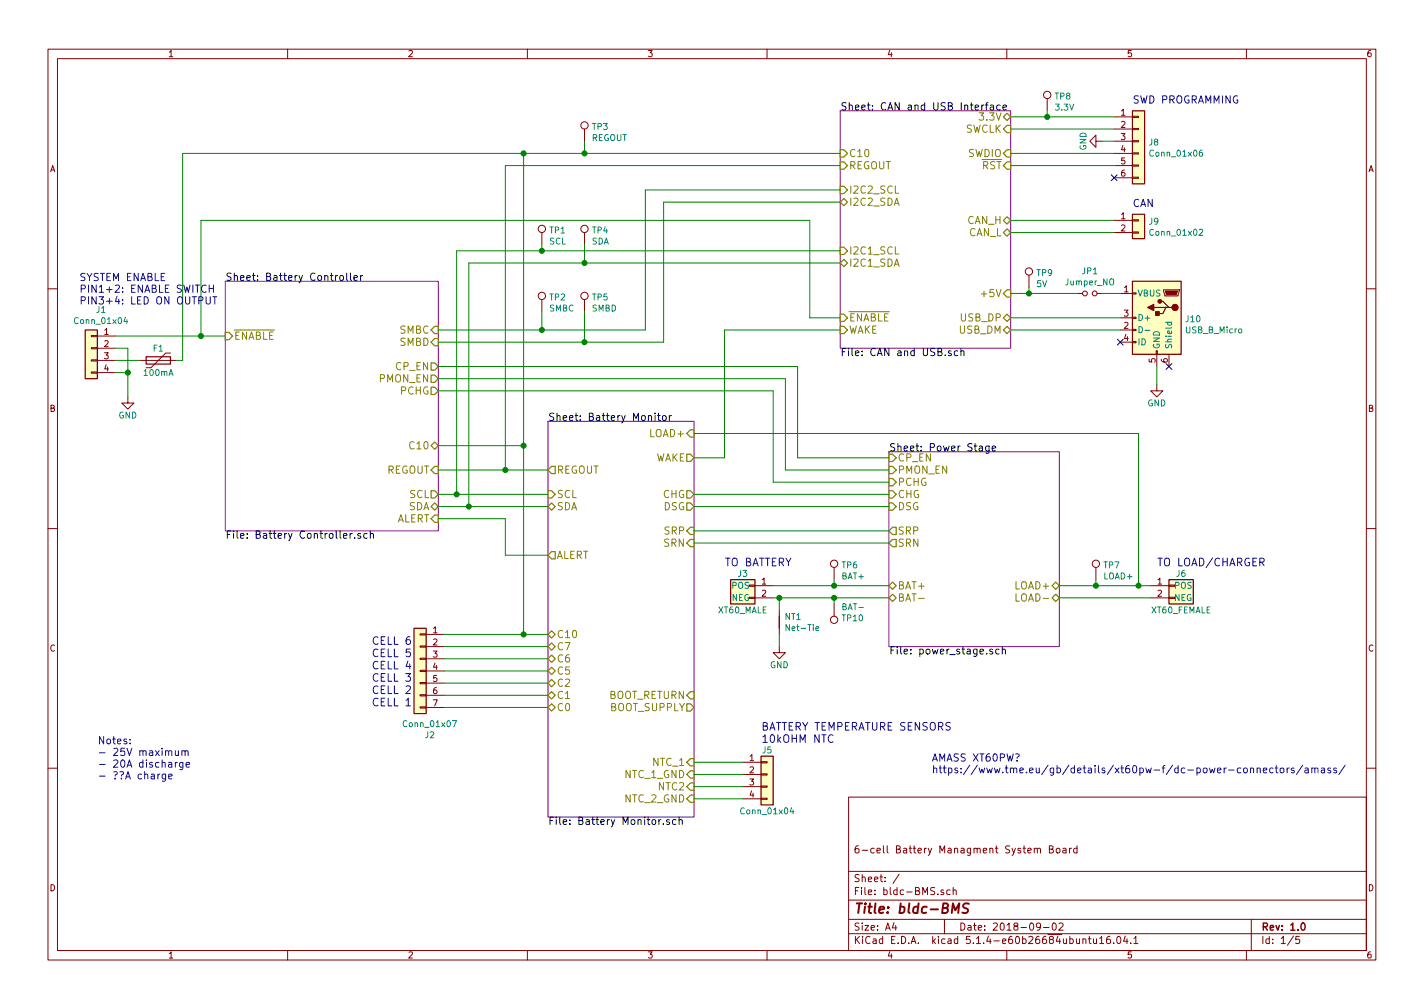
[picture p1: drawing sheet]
<svg xmlns="http://www.w3.org/2000/svg" width="297mm" height="210mm" viewBox="0 0 297 210" stroke-linecap="round" stroke-linejoin="round" font-family="sans-serif">
<g fill="none" stroke="#840000" stroke-width=".21">
<path d="M10 10.3h277v189.9h-277zM12 12.2h273v186.1h-273zM60 10.3v1.9M110 10.3v1.9M160 10.3v1.9M210 10.3v1.9M260 10.3v1.9M121.9 26.9v2.6M218.4 20.6v2.5M228.6 29.5v-1.3l-1.3 1.3 1.3 1.2v-1.2h1.3M232.4 24.4h3.8M232.4 26.9h3.8"/>
<path d="M232.4 29.5h3.8M232.4 32h3.8M232.4 34.5h3.8M232.4 37.1h3.8M236.2 37h1.3v.2h-1.3zM236.2 34.4h1.3v.3h-1.3zM236.2 31.9h1.3v.2h-1.3zM236.2 29.3h1.3v.3h-1.3zM236.2 26.8h1.3v.2h-1.3zM236.2 24.3h1.3v.2h-1.3zM113 48.5v2.5M121.9 48.5v2.5"/>
<path d="M214.6 57.4v2.5M232.4 46h3.8M232.4 48.5h3.8M236.2 48.4h1.3v.2h-1.3zM236.2 45.8h1.3v.3h-1.3zM10 60.2h2M19 77.6h1.3v.2h-1.3zM19 75.1h1.3v.2h-1.3zM19 72.5h1.3v.3h-1.3zM19 70h1.3v.2h-1.3zM20.3 75.2h3.8M20.3 70.1h3.8"/>
<path d="M20.3 72.6h3.8M20.3 77.7h3.8M29.2 75.2h7.6M35.6 73.7h-1.1l-3 3h-1M113 62.5v2.5M121.9 62.5v2.5M224.8 61.2h1M228.9 61.2h1M233.7 61.2h2.5M233.7 68.8h2.5M233.7 66.3h2.5M233.7 71.4h2.5"/>
<path d="M236.2 71.2h.8v.3h-.8zM236.2 68.7h.8v.3h-.8zM236.2 66.2h.8v.2h-.8zM236.2 61.1h.8v.2h-.8zM241.2 73.1h.2v.8h-.2zM241.3 73.9v2.5M242.7 60.4h3.3v.3l-.3 1h-2.7zM243.8 73.9v2.5M285 60.2h2M26.7 82.8v1.3h1.2l-1.2 1.2-1.3-1.2h1.3M241.3 80.3v1.2h1.3l-1.3 1.3-1.3-1.3h1.3M10 110.3h2"/>
<path d="M174 118.4v2.5M228.6 118.4v2.5M285 110.3h2M87.6 139.8h1.3v.3h-1.3zM87.6 137.3h1.3v.2h-1.3zM87.6 134.7h1.3v.3h-1.3zM87.6 132.2h1.3v.3h-1.3zM88.9 132.3h3.8M88.9 134.9h3.8M88.9 137.4h3.8M88.9 139.9h3.8M156.2 124.6h1.3v.2h-1.3z"/>
<path d="M156.2 122h1.3v.3h-1.3zM157.5 122.2h3.8M157.5 124.7h3.8M162.6 134.9v1.2h1.2l-1.2 1.3-1.3-1.3h1.3M162.6 127.2v5.1M174 126v2.5M240 122.2h3.8M240 124.7h3.8M243.8 124.6h1.3v.2h-1.3zM243.8 122h1.3v.3h-1.3zM87.6 147.4h1.3v.3h-1.3zM87.6 144.9h1.3v.3h-1.3z"/>
<path d="M87.6 142.4h1.3v.2h-1.3zM88.9 142.5h3.8M88.9 145h3.8M88.9 147.6h3.8M154.9 159h3.8M158.7 158.9h1.3v.2h-1.3zM10 160.2h2M154.9 161.5h3.8M154.9 164.1h3.8M154.9 166.6h3.8M158.7 166.5h1.3v.2h-1.3zM158.7 164h1.3v.2h-1.3z"/>
<path d="M158.7 161.4h1.3v.3h-1.3zM177 166.3h108v32h-108zM215.7 177.1l.3-.2 .3 .1 .1 .9M216.4 177.1l.2-.2 .4 .1v.9M218.9 177.1l.7-.1v-.4l-.7-.2v1.5h.6l.2-.1v-.4l-.3-.3M220.4 177.1l.2-.2 .4 .2v.7l-.2 .1-.4-.1zM221.7 177h.6l.1 .9M222.4 177.3l-.5 .1-.2 .2 .2 .3 .5-.1M223.1 176.9v1M223.5 176.9l-.4 .3M224.7 177l-.5-.1-.2 .3v.6l.2 .1 .5-.1M224.7 176.4v1.5"/>
<path d="M285 160.2h2M60 198.3v1.9M110 198.3v1.9M160 198.3v1.9M177 194.8h108M177 191.8h108M177 187.8h108M177 181.8h108M186.5 192.5l-.4 1h1M186.8 193v1M187.6 182.3l-1.3 2M196.8 185.7l-.3-.1-.2 .2v.2l.5 .2v.3h-.5"/>
<path d="M197 191.8v3M198.2 185.7l-.4-.1-.3 .3 .1 .6h.6M198.8 185.7l.3-.1 .3 .1 .1 .9M198.8 185.1v1.5M210 198.3v1.9M217 193.2l-.2 .3-.5-.1-.1-.2v-.4l.3-.3 .4 .1 .1 .2a1.01 1.01 0 0 1-.4 1.2h-.3M217.7 193.5h1.1M219.6 192.7l.4-.2a.86 .86 0 0 1-.2 1.5l-.2-.1-.1-.4zM220.9 192.7l.6-.2 .3 .5-1 1h1M225.9 196l.2-.2 .3 .1 .1 .9M227 195.8h.6M227.2 195.3v1.3l.4 .2"/>
<path d="M228.1 195.8l.1 .9 .3 .1 .2-.1M228.7 195.8v1M229.4 195.8l.4-.5v1.5M229.4 196.8h.8M231.5 195.3l-.4 .1a1.16 1.16 0 0 0-.2 1.3l.5 .1 .2-.1v-.5l-.2-.3-.5 .1-.1 .2M232.3 196.7v.1M233.1 195.4l.2-.1a.8 .8 0 0 1 .5 .8 .8 .8 0 0 1-.5 .7 1 1 0 0 1-.2-1.4zM234.7 195.2l-.3 1.1h.9M235.1 195.8v1M235.9 196.7v.1M236.5 195.8l.4-.5v1.5M236.5 196.8h.9"/>
<path d="M260 198.3v1.9M261 191.8v6.5M269.8 195.2l-1.2 2M271 195.3h-.7v.7h.7l.1 .2-.1 .5-.2 .1-.5-.1"/>
<circle cx="218.4" cy="19.8" r=".76"/>
<circle cx="121.9" cy="26.2" r=".76"/>
<circle cx="113" cy="47.7" r=".76"/>
<circle cx="121.9" cy="47.7" r=".76"/>
<circle cx="214.6" cy="56.6" r=".76"/>
<circle cx="113" cy="61.7" r=".76"/>
<circle cx="121.9" cy="61.7" r=".76"/>
<circle cx="226.3" cy="61.2" r=".51"/>
<circle cx="228.3" cy="61.2" r=".51"/>
<circle cx="174" cy="117.6" r=".76"/>
<circle cx="228.6" cy="117.6" r=".76"/>
<circle cx="174" cy="129.3" r=".76"/>
</g>
<path d="M271.5 192.7l.2-.2a.8 .8 0 0 1 .6 .8 .8 .8 0 0 1-.6 .7l-.3-.5z" fill="none" stroke="#840000" stroke-width=".3"/>
<path d="M198.5 190.4l.3-2 .5 1.5 .8-1.5-.2 2M202.1 188.5l-.8-.1-.3 .2a.44 .44 0 0 0-.1 .5 .44 .44 0 0 0 .3 .3l.4 .1a.48 .48 0 0 1 .3 .5 .48 .48 0 0 1-.4 .4l-.8-.1" fill="none" stroke="#840000" stroke-width=".41"/>
<path d="M175.3 23.1h35.5v49.5h-35.5zM47 58.7h44.4v52h-44.4zM114.3 87.9h30.5v82.5h-30.5zM185.4 94.2h35.6v40.7h-35.6z" fill="none" stroke="#840084" stroke-width=".21"/>
<g fill="none" stroke="#000" stroke-width=".21">
<path d="M205.2 21.9l-.4 .3M205.5 21.9h.6M206.1 21.4l-.4 .2v1.3M206.6 22h.6l.1 .9M207.3 22.3h-.5a.3 .3 0 0 0-.3 .3 .3 .3 0 0 0 .3 .3h.5M208.6 22l-.4-.1-.3 .3 .2 .7h.5M209.2 22.4l.7-.1v-.3l-.5-.1-.2 .2 .1 .8h.6M71 57.6l.4-.1 .3 .3v.4l-.3 .3-.4-.1-.1-.2zM72.3 57v1.3l.2 .2M73.1 57v1.3l.2 .2M73.8 58l.7-.2v-.2l-.5-.1-.2 .2 .1 .7h.6M75.2 57.5v1"/>
<path d="M75.6 57.5l-.4 .3M198.4 73.2h-.4l-.2 .2 .1 .2 .5 .2v.3h-.6M199.8 73.2h-.5l-.2 .3 .1 .6h.6M200.4 73.3l.3-.1h.3l.1 1M200.4 72.7v1.5M136.7 86.2v.1M136.7 86.7v1M137.2 86.7h.5M137.4 86.2v1.3l.3 .2M138.3 86.8l.4-.1 .3 .3v.4l-.3 .3-.4-.1-.1-.2zM139.6 86.7v1M140.1 86.7l-.5 .3"/>
<path d="M206.3 93v1.3l-.3 .3-.3-.1M206.3 93.1l-.4-.1-.3 .3 .1 .7h.6M207 93.5l.7-.1-.1-.3-.4-.1-.2 .2v.8h.6M73 111.3v1M73.5 111.3l-.5 .3M74 112.1v.2M75.2 111.3h-.3l-.3 .2 .1 .2 .5 .2v.3h-.6M76.6 111.3h-.5l-.2 .3 .1 .6h.6M77.2 111.4l.3-.1h.3l.1 1M77.2 110.8v1.5M207 135.5l-.3-.1-.2 .2v.2l.5 .2v.3h-.5M208.4 135.5l-.4-.1-.3 .3 .1 .6h.6"/>
<path d="M209.1 135.5l.2-.1 .4 .1v.9M209.1 134.9v1.5M137.9 171l-.5 .2M138.4 171.8v.2M139.6 171h-.3l-.3 .2 .1 .2 .5 .1v.4h-.6M141 171h-.4l-.3 .2 .1 .7h.6M141.7 171.1l.2-.1h.3l.1 1M141.7 170.5v1.5"/>
</g>
<g fill="none" stroke="#848400" stroke-width=".25">
<path d="M175.3 31.2h.7l.8 .8-.8 .8h-.7zM175.3 33.8h.7l.8 .7-.8 .8h-.7zM175.3 38.9h.7l.8 .7-.8 .8h-.7zM209.3 24.4l.8-.8 .7 .8-.7 .7zM210.1 26.2h.7v1.5h-.7l-.8-.8zM210.1 31.2h.7v1.6h-.7l-.8-.8zM210.1 33.8h.7v1.5h-.7l-.8-.8zM175.3 42.2l.7-.8 .8 .8-.8 .7zM175.3 51.6h.7l.8 .7-.8 .8h-.7zM175.3 54.9l.7-.8 .8 .8-.8 .7zM209.3 46l.8-.8 .7 .8-.7 .7zM209.3 48.5l.8-.8 .7 .8-.7 .8z"/>
<path d="M47 69.3h.8l.7 .8-.7 .8h-.8zM89.9 71.4l.8-.8h.7v1.5h-.7zM89.9 68.8l.8-.7h.7v1.5h-.7zM89.9 75.7h.8l.7 .7-.7 .8h-.8zM89.9 78.2h.8l.7 .8-.7 .8h-.8zM175.3 68.1h.7l.8 .7-.8 .8h-.7zM175.3 65.5h.7l.8 .8-.8 .8h-.7zM209.3 66.3l.8-.8 .7 .8-.7 .8zM209.3 68.8l.8-.7 .7 .7-.7 .8zM210.1 60.4h.7v1.6h-.7l-.8-.8zM89.9 80.8h.8l.7 .7-.7 .8h-.8zM89.9 93l.8-.8 .7 .8-.7 .7z"/>
<path d="M90.7 97.3h.7v1.5h-.7l-.8-.8zM115.1 97.3h.7v1.5h-.7l-.8-.8zM143.3 94.7h.7l.8 .8-.8 .8h-.7zM144 89.7h.8v1.5h-.8l-.7-.8zM185.4 99.8h.8l.7 .8-.7 .7h-.8zM185.4 94.7h.8l.7 .8-.7 .8h-.8zM185.4 97.3h.8l.7 .7-.7 .8h-.8zM89.9 102.4h.8l.7 .7-.7 .8h-.8zM89.9 105.7l.8-.8 .7 .8-.7 .7zM89.9 108.2l.8-.8h.7v1.6h-.7zM114.3 102.4h.8l.7 .7-.7 .8h-.8zM114.3 105.7l.8-.8 .7 .8-.7 .7z"/>
<path d="M115.1 115.1h.7v1.5h-.7l-.8-.8zM143.3 102.4h.7l.8 .7-.8 .8h-.7zM143.3 104.9h.7l.8 .8-.8 .7h-.7zM144 110h.8v1.5h-.8l-.7-.8zM144 112.5h.8v1.5h-.8l-.7-.7zM185.4 102.4h.8l.7 .7-.7 .8h-.8zM185.4 104.9h.8l.7 .8-.7 .7h-.8zM186.2 110h.7v1.5h-.7l-.8-.8zM186.2 112.5h.7v1.5h-.7l-.8-.7zM114.3 134.9l.8-.8 .7 .8-.7 .7zM114.3 137.4l.8-.8 .7 .8-.7 .8zM115.1 131.6l.7 .7-.7 .8-.8-.8z"/>
<path d="M115.1 139.2l.7 .7-.7 .8-.8-.8zM185.4 122.2l.8-.8 .7 .8-.7 .7zM185.4 124.7l.8-.8 .7 .8-.7 .8zM219.5 122.2l.7-.8 .8 .8-.8 .7zM219.5 124.7l.7-.8 .8 .8-.8 .8zM114.3 142.5l.8-.8 .7 .8-.7 .8zM114.3 145l.8-.7 .7 .7-.7 .8zM114.3 147.6l.8-.8 .7 .8-.7 .7zM143.3 146.8h.7l.8 .8-.8 .7h-.7zM144 158.2h.8v1.6h-.8l-.7-.8zM144 144.3h.8v1.5h-.8l-.7-.8zM144 160.8h.8v1.5h-.8l-.7-.8z"/>
<path d="M144 163.3h.8v1.5h-.8l-.7-.7zM144 165.9h.8v1.5h-.8l-.7-.8z"/>
</g>
<path d="M191.6 124.8h1.2" fill="none" stroke="#848400" stroke-width=".21"/>
<g fill="#ffffc2" stroke="#ffffc2" stroke-width=".21">
<path d="M236.2 44.7h2.6v5.1h-2.6z"/>
<path d="M236.2 23.1h2.6v15.2h-2.6z"/>
<path d="M236.2 58.7h10.2v15.2h-10.2z"/>
<path d="M86.4 131.1h2.5v17.7h-2.5z"/>
<path d="M152.4 120.9h5.1v5.1h-5.1z"/>
<path d="M158.7 157.7h2.6v10.2h-2.6z"/>
<path d="M243.8 120.9h5.1v5.1h-5.1z"/>
<path d="M17.8 68.8h2.5v10.2h-2.5z"/>
</g>
<g fill="none" stroke="#840000" stroke-width=".25">
<path d="M236.2 23.1h2.6v15.2h-2.6zM236.2 44.7h2.6v5.1h-2.6zM236.2 58.7h10.2v15.2h-10.2zM17.8 68.8h2.5v10.2h-2.5zM30.5 74.4h5.1v1.5h-5.1zM240.7 64.1h2.5M241.9 62.9h.7l1.2 1.2h.7M243.8 64.1h-.6l-.6 1.3h-1.3M86.4 131.1h2.5v17.7h-2.5zM152.4 120.9h5.1v5.1h-5.1zM162.6 128.5v2.6M243.8 120.9h5.1v5.1h-5.1z"/>
<path d="M158.7 157.7h2.6v10.2h-2.6z"/>
</g>
<path d="M250.8 31.3l-.4 .1-.2 .5v.6h.6v-.6l-.4-.1-.2 .2M250.2 47.9l.4-.1 .3 .4-.8 .9h.8M26.2 66.2l-.3 .9h.7M26.5 66.7v.8M237.6 68.1a.64 .64 0 0 1 .7 .7 .64 .64 0 0 1-.7 .6zM238.9 68.9h1M243.1 67.2h1.3M243.6 67.2v.4l.2 .2 .5-.1v-.5M170.2 131.1l.6-.1-.1-.2-.3-.1-.2 .2 .1 .6h.4M94.4 150.3h.8l-.5 1.3M165.1 168.4l-.3 .9h.8M165.4 168.9v.9" fill="none" stroke="#008484" stroke-width=".21"/>
<g fill="#840000" stroke="#840000" stroke-width=".25">
<path d="M241 65h.8v.8h-.8z"/>
<path d="M239.4 64.1l1.3-.6v1.3z"/>
<circle cx="245.1" cy="64.1" r=".63"/>
<circle cx="241.9" cy="62.9" r=".38"/>
</g>
<path d="M243.1 60.7h2.5l-.2 .8h-2.1z" fill="#840000" stroke="#840000" stroke-width=".21"/>
<g fill="none" stroke="#008400" stroke-width=".21">
<path d="M109.2 32v100.3M121.9 29.5v2.5M175.3 32h-137.2v43.2h-1.3M175.3 34.5h-69.9v63.5M175.3 39.6h-40.7v29.2h-43.2M210.8 26.9h21.6M210.8 32h21.6M210.8 24.4h21.6M210.8 34.5h21.6M218.4 23.1v1.3M229.9 29.5h2.5M113 51v1.3"/>
<path d="M121.9 51v3.9M175.3 54.9h-77.5v50.8M175.3 52.3h-80.1v50.8M175.3 42.2h-36.9v29.2h-47M210.8 46h21.6M210.8 48.5h21.6M214.6 59.9v1.3M24.1 70.1h22.9M24.1 72.6h2.6v10.2M24.1 75.2h5.1M24.1 77.7h2.6M91.4 76.4h75v19.1h19"/>
<path d="M91.4 79h72.4v19h21.6M113 65v3.8M121.9 65v6.4M175.3 66.3h-6.4v-20.3h-127v24.1M175.3 68.8h-24.2v26.7h-6.3M210.8 66.3h22.9M210.8 61.2h14M210.8 68.8h22.9M229.9 61.2h3.8M241.3 76.4v3.9M91.4 93h17.8M91.4 81.5h69.9v19.1h24.1"/>
<path d="M91.4 98h22.9M144.8 90.4h92.7v31.8M91.4 108.2h14v7.6h8.9M91.4 105.7h22.9M91.4 103.1h22.9M144.8 110.7h40.6M144.8 113.3h40.6M144.8 105.7h40.6M144.8 103.1h40.6M92.7 132.3h21.6M92.7 134.9h21.6M92.7 137.4h21.6"/>
<path d="M92.7 139.9h21.6M161.3 124.7h24.1M161.3 122.2h24.1M162.6 124.7v2.5M162.6 132.3v2.6M174 120.9v1.3M174 124.7v1.3M221 124.7h19M221 122.2h19M228.6 120.9v1.3M92.7 145h21.6M92.7 147.6h21.6"/>
<path d="M92.7 142.5h21.6M144.8 159h10.1M144.8 161.5h10.1M144.8 164.1h10.1M144.8 166.6h10.1"/>
</g>
<g fill="none" stroke="#0000c2" stroke-width=".21">
<path d="M43 59.6a.7 .7 0 0 0-1 .6 .7 .7 0 0 0 .9 .7l.1-.1M43.6 59.5v1.5M44.5 59.5v1.5M43 61.9v1.2l.3 .3 .4-.1 .2-.2v-1.2M43.6 60.2h.9M44.4 61.9h.8M44.8 61.9v1.5M262.8 117.3l.8-.1 .1-.2-.1-.4-.2-.2h-.6v1.6M263.2 117.3l.5 .7M85.1 137.9l-.4 1.1h1M85.5 132.8a.63 .63 0 0 0-.8 .7v.6l.2 .2 .4 .1 .2-.1 .1-.6-.1-.2-.5-.1-.3 .3M85.5 135.4h-.7l-.1 .7 .2-.1 .6 .1 .1 .2-.1 .5-.2 .2-.6-.2"/>
<path d="M27.1 155v.2M27.1 154.2v.2M35.2 156.8l.2-.2 .4 .1v.9M36.6 156.6l.1 .9 .3 .1 .2-.2M36.6 159v1M37 159l-.4 .3M37.2 156.6v1M37.9 156.7l.3-.1 .3 .1 .1 .9M37.9 156.6v1M38.2 159l-.1 1.4-.2 .1h-.4M38.2 159.1l-.5-.1-.3 .3 .2 .7h.6M38.6 156.8l.2-.2 .4 .1v.9"/>
<path d="M38.8 159.5l.7-.1v-.3l-.5-.1-.2 .2 .1 .8h.6M84.6 140.5h1l-.5 .6 .4 .2v.7l-.2 .1-.7-.1M84.7 143.2l.6-.1 .2 .1 .1 .3-1 1.2h1M84.7 147.2h.9M173.8 153.4a.64 .64 0 0 0-.8 0 .64 .64 0 0 0-.2 .8 .6 .6 0 0 0 .3 .6 .6 .6 0 0 0 .7-.1M266.2 159.7v1.3l.4 .2M271.7 159.6l-1.3 2M280.6 159.6l-1.3 2M33.4 161.5l-.5 .2M34.5 161.5v1.2l-.3 .3-.3-.1M34.5 161.5h-.4l-.3 .2 .2 .7h.5M35.2 162l.7-.2-.1-.3h-.4l-.2 .2 .1 .7h.5"/>
<path d="M259.5 160.3l.2-.1 .4 .1 .1 .6-.2 .2-.3 .1-.2-.1zM260.9 160.3l.2-.1 .3 .1 .1 .9M260.9 160.2v1M262.2 160.3l.3-.1 .3 .1 .1 .9M262.2 160.2v1M263.5 160.7l.8-.2-.1-.2-.4-.1-.3 .2 .1 .7h.6M265.6 160.3l-.5-.1-.3 .3 .2 .6h.6M266 160.2h.6M267.1 160.3l.2-.1 .4 .1 .1 .6-.1 .2-.4 .1-.2-.1zM268.5 160.2v1M268.9 160.2l-.4 .3M269.9 160.3l-.3-.1-.3 .2 .1 .2 .5 .2v.3h-.6"/>
<path d="M272.2 160.3h.6l.1 .9M272.9 160.5l-.5 .1a.3 .3 0 0 0-.3 .3 .3 .3 0 0 0 .3 .3l.5-.1M273.6 160.3l.2-.1 .4 .1 .1 .9M273.6 160.2v1M274.3 160.4l.2-.2 .4 .1v.9M275.7 160.3h.5l.1 .9M276.3 160.5l-.5 .1-.2 .2 .2 .4 .5-.1M277.5 160.3l-.3-.1-.2 .2v.2l.5 .2v.3h-.5M278.8 160.3l-.4-.1-.2 .2 .1 .2 .5 .2v.3h-.6"/>
</g>
<g fill="#008400" stroke="#008400" stroke-width=".25">
<circle cx="97.8" cy="105.7" r=".51"/>
<circle cx="26.7" cy="77.7" r=".51"/>
<circle cx="237.5" cy="122.2" r=".51"/>
<circle cx="162.6" cy="124.7" r=".51"/>
<circle cx="113" cy="68.8" r=".51"/>
<circle cx="121.9" cy="71.4" r=".51"/>
<circle cx="174" cy="124.7" r=".51"/>
<circle cx="95.3" cy="103.1" r=".51"/>
<circle cx="214.6" cy="61.2" r=".51"/>
<circle cx="109.2" cy="32" r=".51"/>
<circle cx="121.9" cy="32" r=".51"/>
<circle cx="218.4" cy="24.4" r=".51"/>
<circle cx="105.4" cy="98" r=".51"/>
<circle cx="113" cy="52.3" r=".51"/>
<circle cx="109.2" cy="132.3" r=".51"/>
<circle cx="228.6" cy="122.2" r=".51"/>
<circle cx="109.2" cy="93" r=".51"/>
<circle cx="121.9" cy="54.9" r=".51"/>
<circle cx="174" cy="122.2" r=".51"/>
<circle cx="41.9" cy="70.1" r=".51"/>
</g>
<path d="M231.8 36.5l1.2 1.2M233 36.5l-1.2 1.2M233.1 70.8l1.2 1.2M234.3 70.8l-1.2 1.2M243.2 75.8l1.2 1.3M244.4 75.8l-1.2 1.3" fill="none" stroke="#000084" stroke-width=".21"/>
<text font-size="2.8" fill="#840000" x="178" y="190.5">Title: bldc-BMS</text>
<g font-size="2.2" fill="#0000c2">
<text x="151.1" y="118.1">TO BATTERY</text>
<text x="241.3" y="118.1">TO LOAD/CHARGER</text>
<text x="77.5" y="134.5">CELL 6</text>
<text x="77.5" y="137.1">CELL 5</text>
<text x="77.5" y="139.6">CELL 4</text>
<text x="77.5" y="142.2">CELL 3</text>
<text x="77.5" y="144.7">CELL 2</text>
<text x="77.5" y="147.3">CELL 1</text>
<text x="158.7" y="152.4">BATTERY TEMPERATURE SENSORS</text>
<text x="158.7" y="154.9">10kOHM NTC</text>
</g>
<g font-size="2.1">
<text x="175.3" y="23">Sheet: CAN and USB Interface</text>
<text x="47" y="58.6">Sheet: Battery Controller</text>
<text x="175.3" y="74.3">File: CAN and USB.sch</text>
<text x="114.3" y="87.8">Sheet: Battery Monitor</text>
<text x="185.4" y="94.1">Sheet: Power Stage</text>
<text x="47" y="112.4">File: Battery Controller.sch</text>
<text x="185.4" y="136.5">File: power_stage.sch</text>
<text x="114.3" y="172.1">File: Battery Monitor.sch</text>
</g>
<g font-size="2.1" fill="#0000c2">
<text x="236.2" y="21.6">SWD PROGRAMMING</text>
<text x="236.2" y="43.2">CAN</text>
<text x="16.5" y="58.6">SYSTEM ENABLE</text>
<text x="16.5" y="61.1">PIN1+2: ENABLE SWITCH</text>
<text x="16.5" y="63.5">PIN3+4: LED ON OUTPUT</text>
<text x="20.3" y="155.2">Notes:</text>
<text x="20.3" y="157.7">- 25V maximum</text>
<text x="20.3" y="160.1">- 20A discharge</text>
<text x="194.3" y="158.8">AMASS XT60PW?</text>
<text x="194.3" y="161.3">https://www.tme.eu/gb/details/xt60pw-f/dc-power-connectors/amass/</text>
<text x="20.3" y="162.6">- ??A charge</text>
</g>
<g font-size="2.1" fill="#848400">
<text x="201.3" y="27.7">SWCLK</text>
<text x="204.7" y="25.1">3.3V</text>
<text x="177" y="32.8">C10</text>
<text x="177" y="35.3">REGOUT</text>
<text x="201.9" y="32.8">SWDIO</text>
<text x="204.8" y="35.3">RST</text>
<text x="177" y="40.4">I2C2_SCL</text>
<text x="177" y="42.9">I2C2_SDA</text>
<text x="201.7" y="46.7">CAN_H</text>
<text x="177" y="53.1">I2C1_SCL</text>
<text x="202" y="49.3">CAN_L</text>
<text x="177" y="55.6">I2C1_SDA</text>
<text x="205.2" y="62">+5V</text>
<text x="48.8" y="70.9">ENABLE</text>
<text x="83.4" y="69.6">SMBC</text>
<text x="177" y="69.6">WAKE</text>
<text x="177" y="67.1">ENABLE</text>
<text x="200.1" y="69.6">USB_DM</text>
<text x="200.4" y="67.1">USB_DP</text>
<text x="82.6" y="77.2">CP_EN</text>
<text x="83.4" y="72.1">SMBD</text>
<text x="79.2" y="79.8">PMON_EN</text>
<text x="83.5" y="82.3">PCHG</text>
<text x="85.8" y="93.7">C10</text>
<text x="135.7" y="91.2">LOAD+</text>
<text x="80.6" y="98.8">REGOUT</text>
<text x="116.1" y="98.8">REGOUT</text>
<text x="136.5" y="96.3">WAKE</text>
<text x="187.2" y="101.3">PCHG</text>
<text x="187.2" y="96.3">CP_EN</text>
<text x="187.2" y="98.8">PMON_EN</text>
<text x="85.2" y="106.4">SDA</text>
<text x="85.4" y="103.9">SCL</text>
<text x="116.1" y="103.9">SCL</text>
<text x="116.1" y="106.4">SDA</text>
<text x="138.3" y="103.9">CHG</text>
<text x="138.4" y="106.4">DSG</text>
<text x="187.2" y="103.9">CHG</text>
<text x="187.2" y="106.4">DSG</text>
<text x="82.6" y="109">ALERT</text>
<text x="138.6" y="111.5">SRP</text>
<text x="187.2" y="111.5">SRP</text>
<text x="116.1" y="116.6">ALERT</text>
<text x="138.5" y="114">SRN</text>
<text x="187.2" y="114">SRN</text>
<text x="187.2" y="122.9">BAT+</text>
<text x="187.2" y="125.5">BAT-</text>
<text x="211.9" y="122.9">LOAD+</text>
<text x="212.5" y="125.5">LOAD-</text>
<text x="116.1" y="133.1">C10</text>
<text x="116.1" y="135.6">C7</text>
<text x="116.1" y="138.2">C6</text>
<text x="116.1" y="140.7">C5</text>
<text x="116.1" y="143.3">C2</text>
<text x="116.1" y="145.8">C1</text>
<text x="116.1" y="148.3">C0</text>
<text x="126.8" y="145.8">BOOT_RETURN</text>
<text x="127.2" y="148.3">BOOT_SUPPLY</text>
<text x="136.3" y="159.8">NTC_1</text>
<text x="130.4" y="162.3">NTC_1_GND</text>
<text x="130.4" y="167.4">NTC_2_GND</text>
<text x="137.5" y="164.8">NTC2</text>
</g>
<g font-size="2.1" fill="#840000">
<text x="178" y="178">6-cell Battery Managment System Board</text>
<text x="178" y="184">Sheet: /</text>
<text x="178" y="186.7">File: bldc-BMS.sch</text>
<text x="178" y="196.9">KiCad E.D.A. kicad 5.1.4-e60b26684ubuntu16.04.1</text>
<text x="178" y="194.1">Size: A4</text>
<text x="200" y="194.1">Date: 2018-09-02</text>
<text x="263" y="194.1">Rev: 1.0</text>
<text x="263" y="196.9">Id: 1/5</text>
</g>
<g font-size="1.8" fill="#840000">
<text x="35" y="11.9">1</text>
<text x="85" y="11.9">2</text>
<text x="135" y="11.9">3</text>
<text x="185" y="11.9">4</text>
<text x="235" y="11.9">5</text>
<text x="285" y="11.9">6</text>
<text x="233.8" y="24.1">1</text>
<text x="233.8" y="26.7">2</text>
<text x="233.8" y="29.2">3</text>
<text x="10.4" y="35.9">A</text>
<text x="233.8" y="31.7">4</text>
<text x="233.8" y="34.3">5</text>
<text x="285.4" y="35.9">A</text>
<text x="233.8" y="36.8">6</text>
<text x="233.8" y="45.7">1</text>
<text x="233.8" y="48.3">2</text>
<text x="234.5" y="61">1</text>
<text x="21.7" y="69.8">1</text>
<text x="234.5" y="68.6">2</text>
<text x="234.5" y="66">3</text>
<text x="234.5" y="71.1">4</text>
<text x="21.7" y="72.4">2</text>
<text x="21.7" y="74.9">3</text>
<text x="21.7" y="77.5">4</text>
<text x="241" y="75.7" transform="rotate(-90 241 75.7)">5</text>
<text x="243.6" y="75.7" transform="rotate(-90 243.6 75.7)">6</text>
<text x="10.4" y="85.9">B</text>
<text x="285.4" y="85.9">B</text>
<text x="158.9" y="121.9">1</text>
<text x="158.9" y="124.5">2</text>
<text x="241.5" y="121.9">1</text>
<text x="241.5" y="124.5">2</text>
<text x="10.4" y="135.9">C</text>
<text x="90.3" y="132.1">1</text>
<text x="90.3" y="134.6">2</text>
<text x="90.3" y="137.2">3</text>
<text x="285.4" y="135.9">C</text>
<text x="90.3" y="139.7">4</text>
<text x="90.3" y="142.2">5</text>
<text x="90.3" y="144.8">6</text>
<text x="90.3" y="147.3">7</text>
<text x="156.4" y="158.7">1</text>
<text x="156.4" y="161.3">2</text>
<text x="156.4" y="163.8">3</text>
<text x="156.4" y="166.4">4</text>
<text x="10.4" y="185.9">D</text>
<text x="285.4" y="185.9">D</text>
<text x="35" y="199.9">1</text>
<text x="85" y="199.9">2</text>
<text x="135" y="199.9">3</text>
<text x="185" y="199.9">4</text>
<text x="235" y="199.9">5</text>
<text x="285" y="199.9">6</text>
</g>
<g font-size="1.8" fill="#008484">
<text x="220.1" y="20.7">TP8</text>
<text x="220.2" y="23.1">3.3V</text>
<text x="123.3" y="29.4">REGOUT</text>
<text x="123.6" y="27.1">TP3</text>
<text x="226.6" y="31.4" transform="rotate(-90 226.6 31.4)">GND</text>
<text x="239.7" y="30.3">J8</text>
<text x="240.2" y="32.7">Conn_01x06</text>
<text x="239.7" y="46.9">J9</text>
<text x="114.6" y="51">SCL</text>
<text x="114.7" y="48.7">TP1</text>
<text x="123.4" y="51">SDA</text>
<text x="123.6" y="48.7">TP4</text>
<text x="240.2" y="49.2">Conn_01x02</text>
<text x="216.3" y="59.9">5V</text>
<text x="216.3" y="57.6">TP9</text>
<text x="222.3" y="59.5">Jumper_NO</text>
<text x="225.8" y="57.2">JP1</text>
<text x="20.1" y="65.3">J1</text>
<text x="114.6" y="65">SMBC</text>
<text x="114.7" y="62.7">TP2</text>
<text x="123.5" y="65">SMBD</text>
<text x="123.6" y="62.7">TP5</text>
<text x="237.2" y="61.8">VBUS</text>
<text x="15.8" y="67.6">Conn_01x04</text>
<text x="237.2" y="66.9">D+</text>
<text x="247.4" y="67.2">J10</text>
<text x="247.4" y="69.5">USB_B_Micro</text>
<text x="32" y="73.3">F1</text>
<text x="237.2" y="72">ID</text>
<text x="241.9" y="72.9" transform="rotate(-90 241.9 72.9)">GND</text>
<text x="244.5" y="72.9" transform="rotate(-90 244.5 72.9)">Shield</text>
<text x="30.1" y="78.4">100mA</text>
<text x="24.7" y="87.3">GND</text>
<text x="239.3" y="84.8">GND</text>
<text x="175.6" y="118.5">TP6</text>
<text x="230.3" y="118.5">TP7</text>
<text x="152.6" y="125.3">NEG</text>
<text x="152.7" y="122.8">POS</text>
<text x="154" y="120.3">J3</text>
<text x="175.6" y="120.8">BAT+</text>
<text x="230.3" y="120.8">LOAD+</text>
<text x="244.9" y="122.8">POS</text>
<text x="244.9" y="125.3">NEG</text>
<text x="245.4" y="120.3">J6</text>
<text x="149.8" y="127.9">XT60_MALE</text>
<text x="163.8" y="129.3">NT1</text>
<text x="164.4" y="131.6">Net-Tie</text>
<text x="175.7" y="129.6">TP10</text>
<text x="175.9" y="127.3">BAT-</text>
<text x="240.2" y="127.9">XT60_FEMALE</text>
<text x="160.6" y="139.4">GND</text>
<text x="84.4" y="151.7">Conn_01x07</text>
<text x="88.7" y="154">J2</text>
<text x="159.1" y="157.1">J5</text>
<text x="154.8" y="169.8">Conn_01x04</text>
</g>
</svg>
